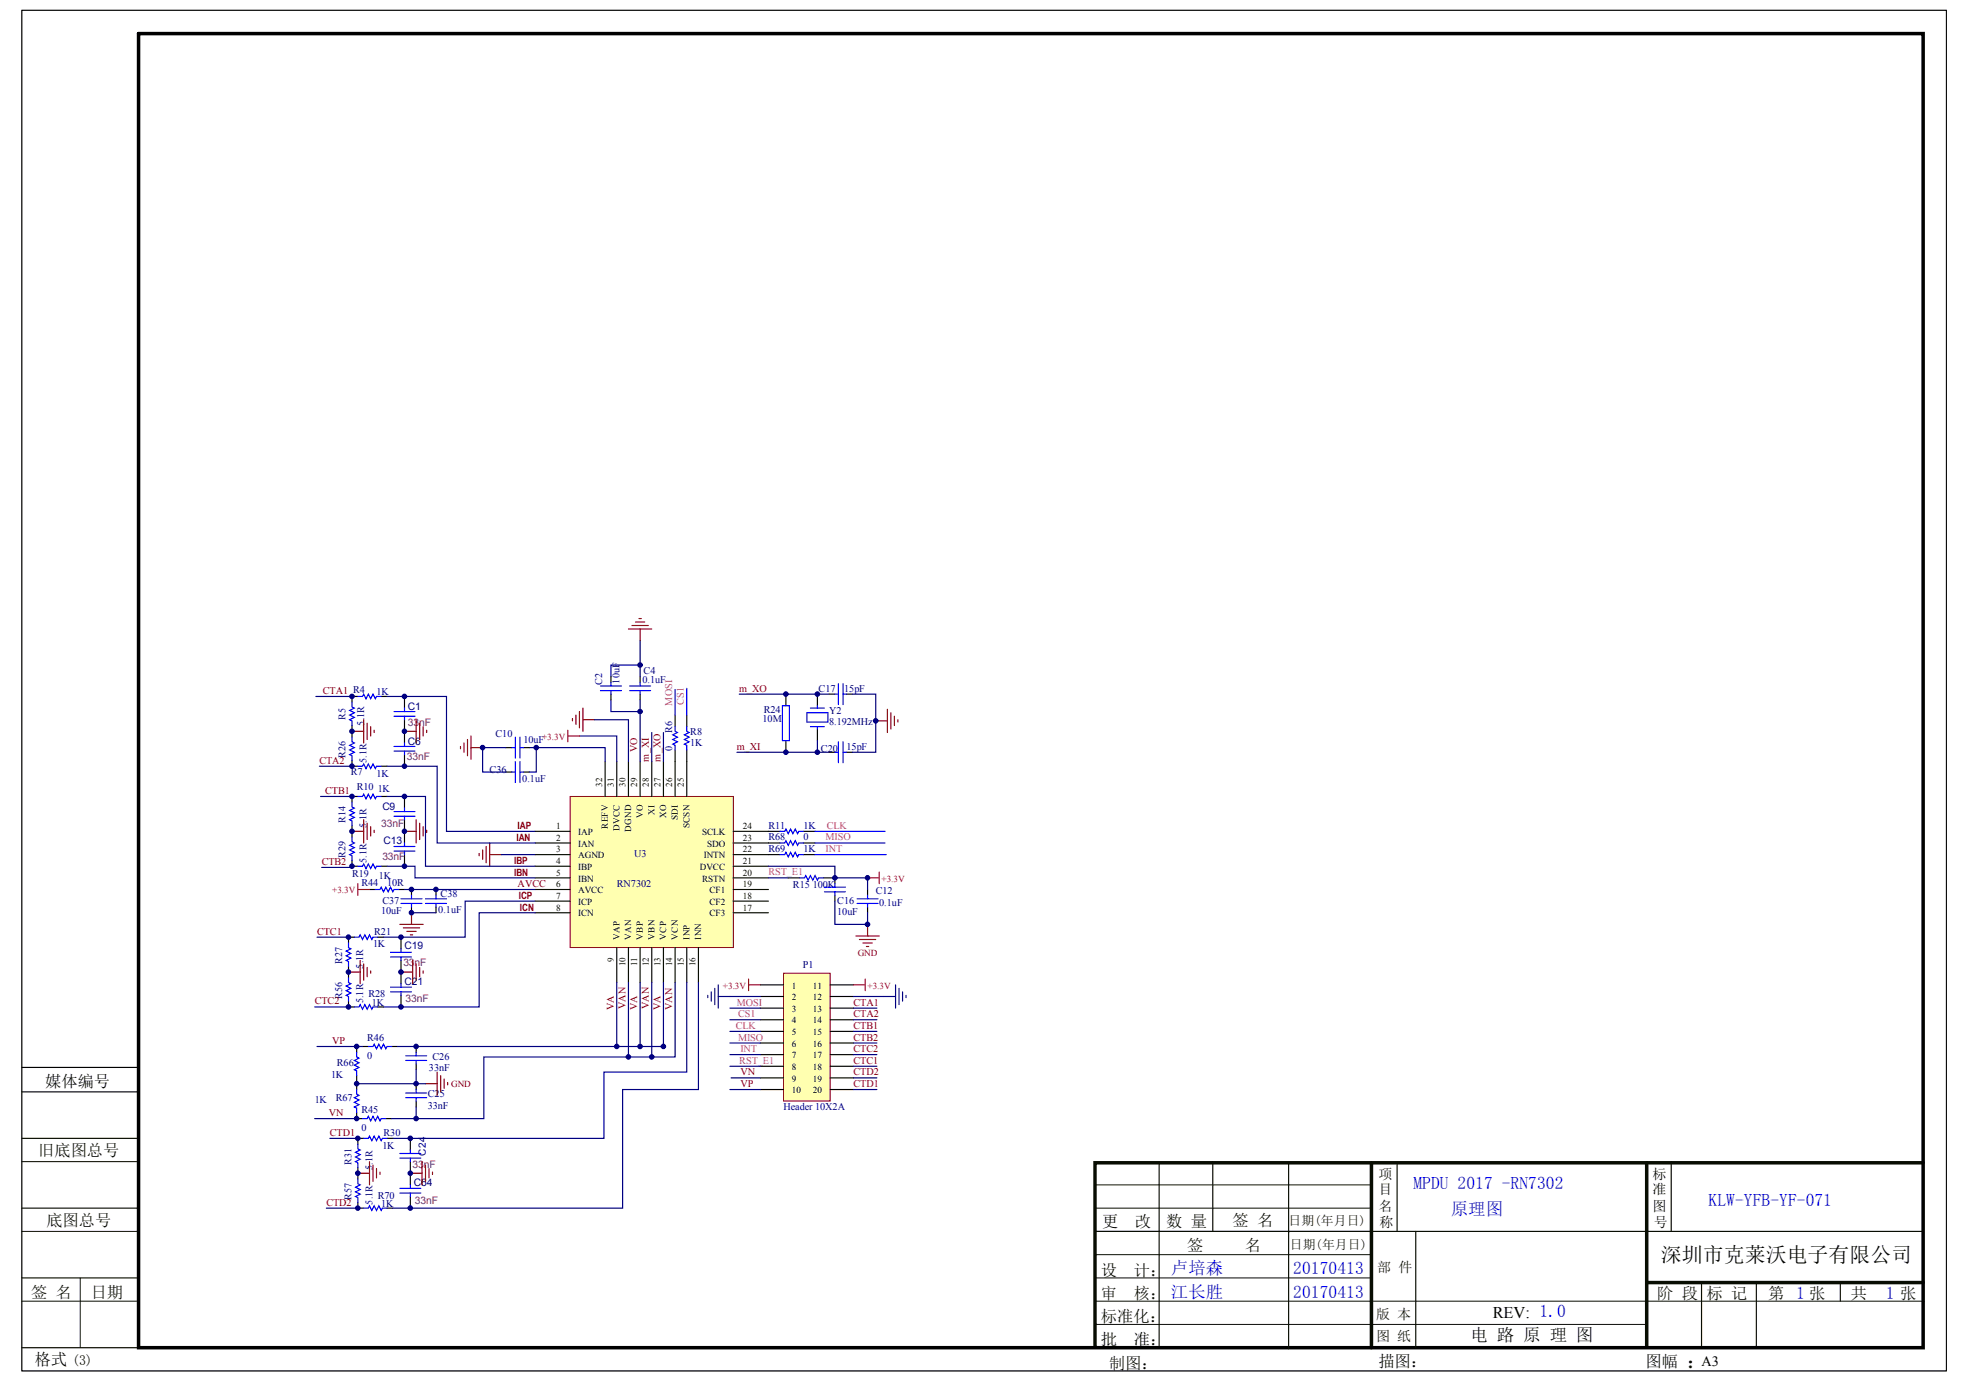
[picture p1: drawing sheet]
<svg xmlns="http://www.w3.org/2000/svg" width="287mm" height="202mm" viewBox="0 0 287 202" stroke-linecap="round" stroke-linejoin="round" font-family="sans-serif">
<path d="M3.2 1.5h280v198h-280z" fill="#fff" stroke="#000" stroke-width=".15"/>
<g fill="none" stroke="#080d02" stroke-width=".17">
<path d="M3.2 175.8h17M3.2 165.7h17M159.3 179.2h120.5M168.7 169.2v26.9M176.5 169.1v10.1M187.5 169.2v27.1M203.3 169.1v10.1M206 179.2v16.9M243.2 169.1v10.1M3.2 196.1h276.6v-191.2h-259.6v191.2M3.2 186h17M247.6 186.7v9.4"/>
<path d="M255.6 186.8v9.3M267.8 186.8v2.6"/>
</g>
<path d="M199.6 169.2v26.9M239.6 169.2v26.8M279.8 169.2h-120.5v26.8M239.8 186.7h40" fill="none" stroke="#080d02" stroke-width=".51"/>
<path d="M3.2 179.2h17M3.2 169.1h17M159.3 179.2h40.3M159.3 172.4h40.1M159.5 175.8h39.9M3.2 189.4h17M11.7 186v10.1M159.3 192.7h80.3M159.3 189.4h80.1M159.3 186h40.3M159.5 182.6h40.1M239.8 189.4h40.2" fill="none" stroke="#080d02" stroke-width=".15"/>
<path d="M3.2 155.3h16.8M3.2 158.9h17" fill="none" stroke="#000" stroke-width=".17"/>
<path d="M20.2 4.9h259.6v191.2h-259.6z" fill="none" stroke="#000" stroke-width=".51"/>
<path d="M83 115.9h23.7v22h-23.7z" fill="#ffffb0" stroke="#800000" stroke-width=".15"/>
<g fill="none" stroke="#080d02" stroke-width=".17">
<path d="M88.1 110.8v5.1M89.8 110.8v5.1M91.4 110.8v5.1M93.1 110.8v5.1M94.8 110.8v5.1M96.5 110.8v5.1M98.2 110.8v5.1M99.9 110.8v5.1M77.9 129.5h5.1M77.9 131.1h5.1M77.9 132.8h5.1M77.9 127.8h5.1"/>
<path d="M77.9 126.1h5.1M77.9 124.4h5.1M77.9 121h5.1M77.9 122.7h5.1M89.8 137.9v5.1M91.4 137.9v5.1M93.1 137.9v5.1M94.8 137.9v5.1M96.5 137.9v5.1M98.2 137.9v5.1M99.9 137.9v5.1M101.6 137.9v5.1"/>
<path d="M106.7 129.5h5.1M106.7 131.1h5.1M106.7 132.8h5.1M106.7 127.8h5.1M106.7 126.1h5.1M106.7 124.4h5.1M106.7 121h5.1M106.7 122.7h5.1"/>
</g>
<g fill="none" stroke="#800000" stroke-width=".17">
<path d="M91.4 91.5h3.4M92 91h2.3M92.5 90.5h1.3M93 90h.3M93.1 91.5v1.7M51.2 106.4h1.7M52.9 104.7v3.4M52.9 119.3v3.4M53.4 105.2v2.4M53.4 119.8v2.4M53.9 105.8v1.3M54.4 106.3v.3"/>
<path d="M58.9 106.4h1.7M60.6 104.7v3.4M60.6 119.3v3.4M61.1 105.2v2.4M61.1 119.8v2.4M61.6 105.8v1.3M62.1 106.3v.3M67 108.6v.4M67.5 108.1v1.4M68 107.6v2.4M68.5 107.1v3.4M68.5 108.8h1.7"/>
<path d="M83.3 104.6v.3M83.8 104.1v1.3M84.3 103.6v2.3M84.8 103v3.4M84.8 104.7h1.7M127.4 104.9h1.7M129.1 103.2v3.4M129.6 103.7v2.4M130.1 104.2v1.4M130.7 104.7v.4M51.2 121h1.7M52.4 139.8v3.4"/>
<path d="M53.9 120.3v1.4M54.4 120.8v.4M58.2 134.5h3.4M58.7 135h2.4M58.9 121h1.7M59.2 135.5h1.4M59.7 136.1h.3M59.9 132.8v1.7M60 139.8v3.4M61.6 120.3v1.4M62.1 120.8v.4M69.7 124.2v.3"/>
<path d="M70.2 123.7v1.3M70.7 123.2v2.4M71.3 122.7v3.4M71.3 124.4h1.6M124.5 136.2h3.4M125.1 136.7h2.3M125.6 137.2h1.3M126.1 137.7h.3M126.2 134.5v1.7M50.7 141.5h1.7M52.9 140.3v2.4M53.4 140.8v1.3"/>
<path d="M53.9 141.3v.3M58.4 141.5h1.6M60.6 140.3v2.4M61.1 140.8v1.3M61.6 141.3v.3M61.9 157.7h1.7M63.6 156v3.4M64.1 156.5v2.4M64.6 157v1.4M65.1 157.5v.4M52.1 170.7h1.7M53.8 169.1v3.3"/>
<path d="M54.3 169.6v2.3M54.8 170.1v1.3M55.3 170.6v.3M59.7 170.7h1.7M61.4 169.1v3.3M61.9 169.6v2.3M62.4 170.1v1.3M62.9 170.6v.3"/>
</g>
<g fill="none" stroke="#000" stroke-width=".17">
<path d="M88.9 98.5v.8M93.1 98.5v.8M51.2 110.7v.8h.9M51.2 105.6v1.7M52.1 101.4h-.9v.8M52.1 115.9h-.9v.9M55.5 101.4h.8M55.5 111.5h.8M55.5 115.9h.8M58.9 101.4v1.6M58.9 104.7v3.4M58.9 109.8v1.7"/>
<path d="M58.9 115.9v1.7M58.9 119.3v3.4M73.6 112.4h.9M73.6 108.8h.9M76.2 112.4h.8M76.2 108.8h.8M88.9 101v.9M93.1 101v.9M98.2 104.1v1.7M98.2 109.1v1.7M99.9 104.1v1.7M99.9 109.1v1.7"/>
<path d="M114.4 101v1.7M114.4 107.8v1.7M118.9 101v1.7M118.9 106.1v1.7M120.6 109.5h.9M120.6 101h.9M123.2 109.5h.8M123.2 101h.8M51.2 120.1v1.7M51.2 125.2v.9h.9M51.6 136.4h-.9v.8M53.8 129.5h.8"/>
<path d="M55 136.4h.8M55.5 126.1h.8M58 129.5h.9M58.4 136.4v1.7M58.4 139.8v3.4M58.9 124.4v1.7M59.9 129.5v.8M59.9 132v.8M63.4 129.5v.8M63.4 132v.8M111.8 121h1.7M111.8 122.7h1.7"/>
<path d="M111.8 124.4h1.7M114.7 127.8h1.7M116.9 121h1.7M116.9 122.7h1.7M116.9 124.4h1.7M119.8 127.8h1.7v.8M121.5 130.3v.8M126.2 129.5v.8M126.2 132v.8M50.7 145.7v.8h.9M50.7 140.6v1.7M51.9 152.3v.8"/>
<path d="M51.9 156.5v.9M52.8 152.3h.8M55 146.5h.8M57 152.3h.8M58.4 144.9v1.6M60.6 152.3v.8M60.6 154.8v.9M60.6 157.7v.9M51.9 162.8h.9M52.1 175v.8h.8M52.1 169.9v1.7M52.9 165.7h-.8v.8"/>
<path d="M56.1 162.8h.9M56.3 165.7h.9M56.3 175.8h.9M59.7 165.7v1.7M59.7 169.1v3.3M59.7 174.1v1.7M60.6 160.3v.8"/>
</g>
<g fill="none" stroke="#00f" stroke-width=".17">
<path d="M87.4 99.8h3M88.9 99.3v.5M91.6 99.8h3.1M93.1 99.3v.5M122 99.5v3M122.7 99.5v3M51.2 102.2v.7l.4 .1-.7 .4 .7 .3-.7 .4 .7 .3-.7 .3 .3 .2v.7M51.2 116.8v.6l.4 .2-.7 .3 .7 .4-.7 .3 .7 .4-.7 .3 .3 .2v.6M51.2 107.3v.7l.4 .1-.7 .4 .7 .3-.7 .3 .7 .4-.7 .3 .3 .2v.7M52.1 101.4h.7l.1-.4 .4 .7 .3-.7 .3 .7 .4-.7 .3 .7 .2-.3h.7M52.1 111.5h.7l.1-.3 .4 .6 .3-.6 .3 .6 .4-.6 .3 .6 .2-.3h.7M52.1 115.9h.7l.1-.3 .4 .6 .3-.6 .3 .6 .4-.6 .3 .6 .2-.3h.7"/>
<path d="M57.3 104.2h3.1M57.3 103.6h3.1M57.3 109.3h3.1M57.3 108.6h3.1M57.3 118.8h3.1M57.3 118.1h3.1M58.9 103v.6M58.9 104.2v.5M58.9 108.1v.5M58.9 109.3v.5M58.9 117.6v.5M58.9 118.8v.5"/>
<path d="M74.5 112.4h.5M74.5 108.8h.5M75 107.3v3M75 110.8v3.1M75.7 112.4h.5M75.7 107.3v3M75.7 110.8v3.1M75.7 108.8h.5M87.4 100.5h3M88.9 100.5v.5M91.6 100.5h3.1M93.1 100.5v.5"/>
<path d="M98.2 105.8v.6l.4 .2-.7 .3 .7 .4-.7 .3 .7 .4-.7 .3 .3 .2v.6M98.2 100.3v3.8M99.9 105.8v.6l.4 .2-.7 .3 .7 .4-.7 .3 .7 .4-.7 .3 .3 .2v.6M99.9 100.2v3.9M113.9 102.7h1v5.1h-1zM117.4 103.7h3.1v1.4h-3.1zM117.9 105.8h2.1M117.9 103h2.1M118.9 102.7v.3M118.9 105.8v.3M121.5 109.5h.5M121.5 101h.5"/>
<path d="M122 108v3M122.7 109.5h.5M122.7 108v3M122.7 101h.5M50.7 137.2v.7l.4 .2-.7 .3 .7 .4-.7 .3 .7 .3-.7 .4 .3 .1v.7M51.2 121.8v.7l.4 .2-.7 .3 .7 .4-.7 .3 .7 .3-.7 .4 .3 .1v.7M51.6 136.4h.6l.2-.3 .4 .6 .3-.6 .3 .6 .4-.6 .3 .6 .2-.3h.7M52.1 126.1h.7l.1-.4 .4 .7 .3-.7 .3 .7 .4-.7 .3 .7 .2-.3h.7M54.6 129.5h.7l.2-.4 .3 .7 .3-.7 .4 .7 .3-.7 .4 .7 .1-.3h.7M56.8 139.3h3.1M56.8 138.6h3.1M57.3 123.9h3.1"/>
<path d="M57.3 123.2h3.1M58.4 131.5h3M58.4 130.8h3M58.4 138.1v.5M58.4 139.3v.5M58.9 122.7v.5M58.9 123.9v.5M59.9 130.3v.5M59.9 131.5v.5M61.9 131.5h3.1M61.9 130.8h3.1M63.4 130.3v.5"/>
<path d="M63.4 131.5v.5M113.5 121h.7l.2-.4 .3 .7 .3-.7 .4 .7 .3-.7 .4 .7 .1-.3h.7M113.5 122.7h.7l.2-.4 .3 .7 .3-.7 .4 .7 .3-.7 .4 .7 .1-.3h.7M113.5 124.4h.7l.2-.4 .3 .7 .3-.7 .4 .7 .3-.7 .4 .7 .1-.3h.7M116.4 127.8h.7l.1-.4 .4 .7 .3-.7 .4 .7 .3-.7 .3 .7 .2-.3h.7M118.6 122.7h10.2M118.6 121h10.2M118.6 124.4h10.4M120 129.8h3M120 129.1h3M121.5 128.6v.5M121.5 129.8v.5"/>
<path d="M124.7 131.5h3.1M124.7 130.8h3.1M126.2 130.3v.5M126.2 131.5v.5M50.7 142.3v.7l.4 .2-.7 .3 .7 .3-.7 .4 .7 .3-.7 .4 .3 .1v.7M51.6 146.5h.6l.2-.3 .4 .7 .3-.7 .3 .7 .4-.7 .3 .7 .2-.4h.7M51.9 153.1v.7l.3 .2-.6 .3 .6 .4-.6 .3 .6 .3-.6 .4 .3 .2v.6M53.6 152.3h.7l.1-.3 .4 .6 .3-.6 .4 .6 .3-.6 .3 .6 .2-.3h.7M56.8 144.3h3.1M56.8 143.7h3.1M58.4 143.2v.5M58.4 144.3v.6"/>
<path d="M59 154.3h3.1M59 153.7h3.1M59 159.1h3.1M59 159.7h3.1M60.6 153.1v.6M60.6 154.3v.5M60.6 158.6v.5M60.6 159.7v.6M52.1 166.5v.7l.3 .2-.7 .3 .7 .3-.7 .4 .7 .3-.7 .4 .4 .1v.7M52.1 171.6v.7l.3 .1-.7 .4 .7 .3-.7 .4 .7 .3-.7 .3 .4 .2v.7M52.8 162.8h.6l.2-.3 .3 .6 .4-.6 .3 .6 .4-.6 .3 .6 .2-.3h.6M52.9 165.7h.7l.2-.4 .3 .7 .3-.7 .4 .7 .3-.7 .4 .7 .1-.3h.7"/>
<path d="M52.9 175.8h.7l.2-.3 .3 .7 .3-.7 .4 .7 .3-.7 .4 .7 .1-.4h.7M58.2 168.5h3M58.2 167.9h3M58.2 173.6h3M58.2 172.9h3M59.7 167.4v.5M59.7 168.5v.6M59.7 172.4v.5M59.7 173.6v.5"/>
</g>
<g fill="none" stroke="#000080" stroke-width=".17">
<path d="M93.1 96.8h-4.2v1.7M93.1 93.2v5.3M46 101.4h5.2M46.5 111.5h4.7v.2M46.6 115.9h4.6M56.3 111.5h2.6v.2M56.3 101.4h8.7v19.6h12.9M56.3 115.9h5.6v10.2h16M58.9 111.5h4.7v11.2h14.3M73.6 108.8h-3.4v3.6h3.4M77 108.8h11.1v2M78 108.8v3.6h-1"/>
<path d="M84.3 107.1h5.5v3.7M86.5 104.7h4.9v6.1M88.9 101.9v1.7h4.2v7.2M93.1 101.9v1.7M94.8 106.6v4.2M96.5 106.6v4.2M107.2 109.5h13.4M107.6 101h13M118.9 107.8v1.7M124 101h3.4v8.5h-3.4M46.1 136.4h4.6M51.2 126.1v.1h-4.4"/>
<path d="M56.3 126.1h4.1v1.7h17.5M58.9 129.5h19M59.9 132.8h3.5M72.9 124.4h5M77.9 132.8h-8.2v13.7h-13.9M77.9 131.1h-10.2v5.3h-11.9M111.8 126.1h9.7v1.7h4.7v1.7M111.8 127.8h2.9M121.5 131.1v3.4h4.7v-1.7M45.8 146.5h4.9M46.1 152.3h5.8M89.8 143v9.3h-32"/>
<path d="M91.4 143v10.8h3.4v-10.8M91.4 153.8h-21v9h-13.4M93.1 143v9.3h-3.3M93.1 152.3h3.6M96.5 143v9.3M98.2 143v10.8h-3.4M99.9 143v13h-12v9.7h-30.7M101.6 143v15.6h-11v17.2h-33.4M47.5 175.8h4.6M48 165.7h4.1"/>
</g>
<path d="M82.6 106.3v1.7M82.6 107.1h1.7M52.1 128.6v1.7M52.1 129.5h1.7M126.2 127.8h1.7M127.9 126.9v1.7M108.9 143.3h1.7M108.9 142.5v1.7M124.2 143.3h1.7M125.9 142.5v1.7" fill="none" stroke="#f00" stroke-width=".17"/>
<path d="M128.6 145h1.7M130.3 143.3v3.4M130.8 143.8v2.4M131.3 144.3v1.4M131.8 144.9v.3" fill="none" stroke="#11037f" stroke-width=".17"/>
<path d="M114 141.6h6.8v18.6h-6.8z" fill="#ffffb0" stroke="#800000" stroke-width=".15"/>
<g fill="none" stroke="#000" stroke-width=".17">
<path d="M51.9 157.7v.9M110.6 143.3h3.4M110.6 145h3.4M110.6 146.7h3.4M110.6 148.4h3.4M110.6 150.1h3.4M110.6 151.8h3.4M110.6 153.5h3.4M110.6 155.2h3.4M110.6 156.9h3.4M110.6 158.6h3.4M120.8 143.3h3.4"/>
<path d="M120.8 145h3.4M120.8 146.7h3.4M120.8 148.4h3.4M120.8 150.1h3.4M120.8 151.8h3.4M120.8 153.5h3.4M120.8 155.2h3.4M120.8 156.9h3.4M120.8 158.6h3.4M51.9 161.9v.9"/>
</g>
<g fill="none" stroke="#000080" stroke-width=".17">
<path d="M51.9 157.4v.3h10M51.9 152.3h.9M60.6 155.7v2M106.2 145h4.4M106.2 146.7h4.4M106.2 148.4h4.4M106.2 150.1h4.4M106.2 151.8h4.4M106.2 153.5h4.4M106.2 155.2h4.4M106.2 158.6h4.4M106.4 156.9h4.2"/>
<path d="M124.2 145h4.4M124.2 146.7h3.4M124.2 148.4h3.4M124.2 150.1h3.4M124.2 151.8h3.4M124.2 153.5h3.4M124.2 155.2h3.4M124.2 156.9h3.4M124.2 158.6h3.4M45.8 162.8h6.1M60.6 161.1v1.7"/>
</g>
<path d="M51.9 158.6v.6l.3 .2-.6 .3 .6 .4-.6 .3 .6 .4-.6 .3 .3 .2v.6" fill="none" stroke="#00f" stroke-width=".17"/>
<path d="M103 144.9v.3M103.5 144.3v1.4M104 143.8v2.4M104.5 143.3v3.4M104.5 145h1.7" fill="none" stroke="#11037f" stroke-width=".17"/>
<g fill="#000080" stroke="#000080" stroke-width=".15">
<circle cx="50.7" cy="146.5" r=".33"/>
<circle cx="50.7" cy="141.5" r=".33"/>
<circle cx="50.7" cy="136.4" r=".33"/>
<circle cx="51.2" cy="126.1" r=".33"/>
<circle cx="51.2" cy="121" r=".33"/>
<circle cx="51.2" cy="115.9" r=".33"/>
<circle cx="51.2" cy="111.5" r=".33"/>
<circle cx="51.2" cy="106.4" r=".33"/>
<circle cx="51.2" cy="101.3" r=".33"/>
<circle cx="51.9" cy="162.8" r=".33"/>
<circle cx="51.9" cy="157.7" r=".33"/>
<circle cx="51.9" cy="152.3" r=".33"/>
<circle cx="52.1" cy="175.8" r=".33"/>
<circle cx="52.1" cy="170.7" r=".33"/>
<circle cx="52.1" cy="165.7" r=".33"/>
<circle cx="58.3" cy="146.5" r=".33"/>
<circle cx="58.3" cy="141.5" r=".33"/>
<circle cx="58.3" cy="136.4" r=".33"/>
<circle cx="58.9" cy="126.1" r=".33"/>
<circle cx="58.9" cy="121" r=".33"/>
<circle cx="58.9" cy="115.9" r=".33"/>
<circle cx="58.9" cy="111.5" r=".33"/>
<circle cx="58.9" cy="106.4" r=".33"/>
<circle cx="58.9" cy="101.3" r=".33"/>
<circle cx="59.7" cy="175.8" r=".33"/>
<circle cx="59.7" cy="170.7" r=".33"/>
<circle cx="59.7" cy="165.7" r=".33"/>
<circle cx="59.9" cy="132.8" r=".33"/>
<circle cx="59.9" cy="129.4" r=".33"/>
<circle cx="60.5" cy="162.8" r=".33"/>
<circle cx="60.5" cy="157.7" r=".33"/>
<circle cx="60.5" cy="152.3" r=".33"/>
<circle cx="63.4" cy="129.4" r=".33"/>
<circle cx="70.2" cy="108.8" r=".33"/>
<circle cx="78" cy="108.8" r=".33"/>
<circle cx="89.7" cy="152.3" r=".33"/>
<circle cx="91.4" cy="153.8" r=".33"/>
<circle cx="93.1" cy="152.3" r=".33"/>
<circle cx="93.1" cy="103.5" r=".33"/>
<circle cx="93.1" cy="96.8" r=".33"/>
<circle cx="94.8" cy="153.8" r=".33"/>
<circle cx="96.5" cy="152.3" r=".33"/>
<circle cx="114.4" cy="109.5" r=".33"/>
<circle cx="114.4" cy="101" r=".33"/>
<circle cx="118.9" cy="109.5" r=".33"/>
<circle cx="118.9" cy="101" r=".33"/>
<circle cx="121.5" cy="127.7" r=".33"/>
<circle cx="126.2" cy="134.5" r=".33"/>
<circle cx="126.2" cy="127.7" r=".33"/>
<circle cx="127.4" cy="104.9" r=".33"/>
</g>
<text font-size="3" x="241.7" y="183.7">深圳市克莱沃电子有限公司</text>
<text font-size="3" fill="#080d02" x="245.4" y="199.1">：</text>
<g font-size="2.5" fill="#00f">
<text x="205.7" y="173.1">MPDU 2017 -RN7302</text>
<text x="211.1" y="176.8">原理图</text>
<text x="248.6" y="175.5">KLW-YFB-YF-071</text>
<text x="188.2" y="185.4">20170413</text>
<text x="188.2" y="188.8">20170413</text>
<text x="274.4" y="189">1 张</text>
</g>
<text font-size="2.5" x="214" y="195.1">电 路 原 理 图</text>
<g font-size="2.4">
<text x="6.6" y="158.2">媒体编号</text>
<text x="160.4" y="178.5">更</text>
<text x="165.1" y="178.5">改</text>
<text x="217.2" y="191.8">REV: 1.0</text>
<text x="160.2" y="195.8">批</text>
<text x="165" y="195.8">准：</text>
<text x="5.1" y="198.7">格式</text>
<text x="161.4" y="199.2">制图：</text>
<text x="200.6" y="199">描图：</text>
<text x="239.4" y="199">图幅</text>
</g>
<g font-size="2.4" fill="#080d02">
<text x="5.6" y="168.2">旧底图总号</text>
<text x="6.8" y="178.4">底图总号</text>
<text x="169.7" y="178.5">数 量</text>
<text x="179.4" y="178.4">签 名</text>
<text x="160.2" y="185.6">设</text>
<text x="165" y="185.6">计： 卢培森</text>
<text x="172.7" y="182.1">签</text>
<text x="181.1" y="182.1">名</text>
<text x="4.5" y="188.9">签 名</text>
<text x="13.2" y="188.9">日期</text>
<text x="160.2" y="189">审</text>
<text x="165" y="189">核： 江长胜</text>
<text x="241.1" y="189">阶 段</text>
<text x="248.3" y="189">标 记</text>
<text x="257.3" y="189">第 1 张</text>
<text x="269.3" y="189">共</text>
<text x="160.2" y="192.4">标准化：</text>
</g>
<text font-size="2.1" x="247.6" y="198.8">A3</text>
<g font-size="2">
<text x="200.6" y="171.6">项</text>
<text x="200.6" y="173.8">目</text>
<text x="240.5" y="171.6">标</text>
<text x="240.5" y="173.8">准</text>
<text x="200.6" y="176.2">名</text>
<text x="200.8" y="178.6">称</text>
<text x="240.5" y="176.2">图</text>
<text x="240.6" y="178.6">号</text>
</g>
<g font-size="2" fill="#080d02">
<text x="200.4" y="185.2">部 件</text>
<text x="200.2" y="191.9">版 本</text>
<text x="200.2" y="195.2">图 纸</text>
<text x="10.5" y="198.7">(3)</text>
</g>
<g font-size="1.9" fill="#080d02">
<text x="187.5" y="178.3">日期(年月日)</text>
<text x="187.7" y="181.8">日期(年月日)</text>
</g>
<g font-size="1.5" fill="#800000">
<text x="47" y="101">CTA1 R4</text>
<text x="107.6" y="100.7">m_XO</text>
<text x="46.5" y="111.1">CTA2</text>
<text x="92.7" y="109.5" transform="rotate(-90 92.7 109.5)">VO</text>
<text x="94.4" y="110.8" transform="rotate(-90 94.4 110.8)">m_XI</text>
<text x="96.1" y="110.8" transform="rotate(-90 96.1 110.8)">m_XO</text>
<text x="107.2" y="109.1">m_XI</text>
<text x="47.3" y="115.5">CTB1</text>
<text x="46.8" y="125.9">CTB2</text>
<text x="74.8" y="125.8">IBP</text>
<text x="75.2" y="122.4">IAN</text>
<text x="75.3" y="120.7">IAP</text>
<text x="74.8" y="127.5">IBN</text>
<text x="75.3" y="129.1">AVCC</text>
<text x="75.5" y="130.9">ICP</text>
<text x="46.1" y="136">CTC1</text>
<text x="75.7" y="132.6">ICN</text>
<text x="45.8" y="146.2">CTC2</text>
<text x="89.3" y="147.1" transform="rotate(-90 89.3 147.1)">VA</text>
<text x="91" y="146.9" transform="rotate(-90 91 146.9)">VAN</text>
<text x="92.7" y="147.1" transform="rotate(-90 92.7 147.1)">VA</text>
<text x="94.4" y="146.9" transform="rotate(-90 94.4 146.9)">VAN</text>
<text x="96.1" y="147.1" transform="rotate(-90 96.1 147.1)">VA</text>
<text x="97.8" y="147.1" transform="rotate(-90 97.8 147.1)">VAN</text>
<text x="124.2" y="146.3">CTA1</text>
<text x="124.2" y="148">CTA2</text>
<text x="124.2" y="149.7">CTB1</text>
<text x="48.3" y="151.9">VP</text>
<text x="124.2" y="151.4">CTB2</text>
<text x="124.2" y="154.8">CTC1</text>
<text x="124.2" y="153.1">CTC2</text>
<text x="107.7" y="158.2">VP</text>
<text x="107.7" y="156.5">VN</text>
<text x="124.2" y="158.2">CTD1</text>
<text x="124.2" y="156.5">CTD2</text>
<text x="47.8" y="162.4">VN</text>
<text x="48" y="165.3">CTD1</text>
<text x="47.5" y="175.5">CTD2</text>
</g>
<g font-size="1.5" fill="#000080">
<text x="54.8" y="101.2">1K</text>
<text x="87.6" y="99.7" transform="rotate(-90 87.6 99.7)">C2</text>
<text x="90.2" y="99.5" transform="rotate(-90 90.2 99.5)">10uF</text>
<text x="93.5" y="99.5">0.1uF</text>
<text x="93.7" y="98.1">C4</text>
<text x="119.1" y="100.7">C17</text>
<text x="122.8" y="100.7">15pF</text>
<text x="50.3" y="104.7" transform="rotate(-90 50.3 104.7)">R5</text>
<text x="53" y="105.6" transform="rotate(-90 53 105.6)">5.1R</text>
<text x="59.4" y="103.4">C1</text>
<text x="72.1" y="107.3">C10</text>
<text x="97.8" y="106.6" transform="rotate(-90 97.8 106.6)">R6</text>
<text x="100.4" y="106.9">R8</text>
<text x="111" y="105.1">10M</text>
<text x="111.1" y="103.7">R24</text>
<text x="120.6" y="103.9">Y2</text>
<text x="120.6" y="105.6">8.192MHz</text>
<text x="50.3" y="110.3" transform="rotate(-90 50.3 110.3)">R26</text>
<text x="51.1" y="112.8">R7</text>
<text x="53.3" y="111" transform="rotate(-90 53.3 111)">5.1R</text>
<text x="54.8" y="113">1K</text>
<text x="59.4" y="108.5">C6</text>
<text x="71.3" y="112.5">C36</text>
<text x="76" y="113.9">0.1uF</text>
<text x="76.2" y="108.1">10uF</text>
<text x="97.8" y="109.3" transform="rotate(-90 97.8 109.3)">0</text>
<text x="100.4" y="108.6">1K</text>
<text x="119.5" y="109.5">C20</text>
<text x="123.2" y="109.1">15pF</text>
<text x="50.3" y="119.8" transform="rotate(-90 50.3 119.8)">R14</text>
<text x="51.9" y="115">R10</text>
<text x="55" y="115.2">1K</text>
<text x="55.6" y="118">C9</text>
<text x="50.3" y="124.9" transform="rotate(-90 50.3 124.9)">R29</text>
<text x="53.3" y="125.6" transform="rotate(-90 53.3 125.6)">5.1R</text>
<text x="53.3" y="120.5" transform="rotate(-90 53.3 120.5)">5.1R</text>
<text x="55.8" y="122.9">C13</text>
<text x="92.3" y="124.7">U3</text>
<text x="111.8" y="120.6">R11</text>
<text x="111.8" y="122.3">R68</text>
<text x="111.8" y="124">R69</text>
<text x="116.9" y="120.6">1K</text>
<text x="116.9" y="122.3">0</text>
<text x="116.9" y="124">1K</text>
<text x="51.2" y="127.6">R19</text>
<text x="52.6" y="128.9">R44</text>
<text x="55.1" y="127.9">1K</text>
<text x="55.6" y="131.6">C37</text>
<text x="56.3" y="128.9">10R</text>
<text x="64.1" y="130.6">C38</text>
<text x="89.8" y="129.1">RN7302</text>
<text x="115.4" y="129.3">R15</text>
<text x="118.3" y="129.3">100K</text>
<text x="121.8" y="131.6">C16</text>
<text x="127.4" y="130.1">C12</text>
<text x="127.9" y="131.8">0.1uF</text>
<text x="54.3" y="137.9">1K</text>
<text x="54.4" y="136">R21</text>
<text x="55.5" y="133">10uF</text>
<text x="63.8" y="132.8">0.1uF</text>
<text x="121.8" y="133.1">10uF</text>
<text x="49.8" y="140.3" transform="rotate(-90 49.8 140.3)">R27</text>
<text x="52.8" y="141" transform="rotate(-90 52.8 141)">5.1R</text>
<text x="58.9" y="138.1">C19</text>
<text x="58.9" y="143.3">C21</text>
<text x="116.8" y="140.9">P1</text>
<text x="49.8" y="145.4" transform="rotate(-90 49.8 145.4)">R56</text>
<text x="52.8" y="146" transform="rotate(-90 52.8 146)">5.1R</text>
<text x="53.6" y="145.2">R28</text>
<text x="54.1" y="146.3">1K</text>
<text x="49" y="155.1">R66</text>
<text x="53.4" y="151.4">R46</text>
<text x="53.4" y="154.1">0</text>
<text x="62.4" y="155.8">33nF</text>
<text x="62.9" y="154.3">C26</text>
<text x="45.8" y="160.6">1K</text>
<text x="48.2" y="156.8">1K</text>
<text x="48.8" y="160.2">R67</text>
<text x="52.6" y="161.9">R45</text>
<text x="62.3" y="159.7">C25</text>
<text x="62.3" y="161.4">33nF</text>
<text x="114" y="161.6">Header 10X2A</text>
<text x="52.6" y="164.6">0</text>
<text x="55.6" y="167.2">1K</text>
<text x="55.8" y="165.3">R30</text>
<text x="51.1" y="169.6" transform="rotate(-90 51.1 169.6)">R31</text>
<text x="54.2" y="170.2" transform="rotate(-90 54.2 170.2)">5.1R</text>
<text x="60.2" y="172.6">C64</text>
<text x="62" y="168.2" transform="rotate(-90 62 168.2)">C24</text>
<text x="51.1" y="174.6" transform="rotate(-90 51.1 174.6)">R57</text>
<text x="54.2" y="175.3" transform="rotate(-90 54.2 175.3)">5.1R</text>
<text x="55" y="174.4">R70</text>
<text x="55.5" y="175.6">1K</text>
</g>
<g font-size="1.5" fill="#800080">
<text x="59.4" y="105.6">33nF</text>
<text x="59.2" y="110.7">33nF</text>
<text x="55.5" y="120.3">33nF</text>
<text x="55.6" y="125.2">33nF</text>
<text x="58.7" y="140.6">33</text>
<text x="60.3" y="140.6">nF</text>
<text x="59" y="145.9">33nF</text>
<text x="60" y="169.9">33</text>
<text x="61.7" y="169.9">nF</text>
<text x="60.4" y="175.2">33nF</text>
</g>
<g font-size="1.5" fill="#bf00bf">
<text x="97.8" y="102.7" transform="rotate(-90 97.8 102.7)">MOSI</text>
<text x="99.5" y="102.5" transform="rotate(-90 99.5 102.5)">CS1</text>
<text x="120.1" y="122.3">MISO</text>
<text x="120.1" y="124">INT</text>
<text x="120.3" y="120.6">CLK</text>
<text x="111.8" y="127.4">RST_E1</text>
<text x="107.1" y="149.7">CLK</text>
<text x="107.2" y="146.3">MOSI</text>
<text x="107.4" y="148">CS1</text>
<text x="107.4" y="151.4">MISO</text>
<text x="107.6" y="154.8">RST_E1</text>
<text x="107.7" y="153.1">INT</text>
</g>
<g font-size="1.3" fill="#f00">
<text x="78.9" y="107.6">+3.3V</text>
<text x="48.3" y="130">+3.3V</text>
<text x="128.3" y="128.3">+3.3V</text>
<text x="105.2" y="143.9">+3.3V</text>
<text x="126.2" y="143.9">+3.3V</text>
</g>
<g font-size="1.3" fill="#080d02">
<text x="87.6" y="114.6" transform="rotate(-90 87.6 114.6)">32</text>
<text x="89.3" y="114.6" transform="rotate(-90 89.3 114.6)">31</text>
<text x="91" y="114.6" transform="rotate(-90 91 114.6)">30</text>
<text x="92.7" y="114.6" transform="rotate(-90 92.7 114.6)">29</text>
<text x="93.6" y="119.1" transform="rotate(-90 93.6 119.1)">VO</text>
<text x="94.4" y="114.6" transform="rotate(-90 94.4 114.6)">28</text>
<text x="95.3" y="118.6" transform="rotate(-90 95.3 118.6)">XI</text>
<text x="96.1" y="114.6" transform="rotate(-90 96.1 114.6)">27</text>
<text x="97" y="119.1" transform="rotate(-90 97 119.1)">XO</text>
<text x="97.8" y="114.6" transform="rotate(-90 97.8 114.6)">26</text>
<text x="98.6" y="119.3" transform="rotate(-90 98.6 119.3)">SDI</text>
<text x="99.5" y="114.6" transform="rotate(-90 99.5 114.6)">25</text>
<text x="80.9" y="125.8">4</text>
<text x="80.9" y="124.1">3</text>
<text x="80.9" y="120.7">1</text>
<text x="80.9" y="122.4">2</text>
<text x="84.1" y="124.9">AGND</text>
<text x="84.1" y="121.5">IAP</text>
<text x="84.1" y="123.2">IAN</text>
<text x="88.5" y="120.6" transform="rotate(-90 88.5 120.6)">REFV</text>
<text x="90.2" y="120.9" transform="rotate(-90 90.2 120.9)">DVCC</text>
<text x="91.9" y="121.1" transform="rotate(-90 91.9 121.1)">DGND</text>
<text x="100.3" y="120.5" transform="rotate(-90 100.3 120.5)">SCSN</text>
<text x="102.2" y="121.5">SCLK</text>
<text x="102.4" y="124.9">INTN</text>
<text x="102.9" y="123.2">SDO</text>
<text x="108.1" y="125.8">21</text>
<text x="108.1" y="124.1">22</text>
<text x="108.1" y="122.4">23</text>
<text x="108.1" y="120.7">24</text>
<text x="80.9" y="129.1">6</text>
<text x="80.9" y="130.8">7</text>
<text x="80.9" y="127.4">5</text>
<text x="84.1" y="130">AVCC</text>
<text x="84.1" y="131.7">ICP</text>
<text x="84.1" y="128.3">IBN</text>
<text x="84.1" y="126.6">IBP</text>
<text x="101.9" y="126.6">DVCC</text>
<text x="102.2" y="128.3">RSTN</text>
<text x="103.3" y="131.7">CF2</text>
<text x="103.3" y="130">CF1</text>
<text x="108.1" y="130.8">18</text>
<text x="108.1" y="129.1">19</text>
<text x="108.1" y="127.4">20</text>
<text x="80.9" y="132.5">8</text>
<text x="84.1" y="133.4">ICN</text>
<text x="90.2" y="136.7" transform="rotate(-90 90.2 136.7)">VAP</text>
<text x="91.9" y="136.7" transform="rotate(-90 91.9 136.7)">VAN</text>
<text x="93.6" y="136.7" transform="rotate(-90 93.6 136.7)">VBP</text>
<text x="95.3" y="136.7" transform="rotate(-90 95.3 136.7)">VBN</text>
<text x="97" y="136.7" transform="rotate(-90 97 136.7)">VCP</text>
<text x="98.6" y="136.7" transform="rotate(-90 98.6 136.7)">VCN</text>
<text x="100.3" y="136.7" transform="rotate(-90 100.3 136.7)">INP</text>
<text x="102" y="136.7" transform="rotate(-90 102 136.7)">INN</text>
<text x="103.3" y="133.4">CF3</text>
<text x="108.1" y="132.5">17</text>
<text x="89.3" y="140" transform="rotate(-90 89.3 140)">9</text>
<text x="91" y="140.7" transform="rotate(-90 91 140.7)">10</text>
<text x="92.7" y="140.7" transform="rotate(-90 92.7 140.7)">11</text>
<text x="94.4" y="140.7" transform="rotate(-90 94.4 140.7)">12</text>
<text x="96.1" y="140.7" transform="rotate(-90 96.1 140.7)">13</text>
<text x="97.8" y="140.7" transform="rotate(-90 97.8 140.7)">14</text>
<text x="99.5" y="140.7" transform="rotate(-90 99.5 140.7)">15</text>
<text x="101.2" y="140.7" transform="rotate(-90 101.2 140.7)">16</text>
</g>
<g font-size="1.3">
<text x="115.2" y="143.9">1</text>
<text x="118.3" y="143.9">11</text>
<text x="115.2" y="145.6">2</text>
<text x="115.2" y="147.2">3</text>
<text x="115.2" y="148.9">4</text>
<text x="118.3" y="145.6">12</text>
<text x="118.3" y="147.2">13</text>
<text x="118.3" y="148.9">14</text>
<text x="115.2" y="150.6">5</text>
<text x="115.2" y="152.3">6</text>
<text x="115.2" y="154">7</text>
<text x="115.2" y="155.7">8</text>
<text x="118.3" y="150.6">15</text>
<text x="118.3" y="152.3">16</text>
<text x="118.3" y="154">17</text>
<text x="118.3" y="155.7">18</text>
<text x="115.2" y="157.4">9</text>
<text x="115.2" y="159.1">10</text>
<text x="118.3" y="157.4">19</text>
<text x="118.3" y="159.1">20</text>
</g>
<g font-size="1.3" fill="#800000">
<text x="124.8" y="139.1">GND</text>
<text x="65.6" y="158.2">GND</text>
</g>
</svg>
